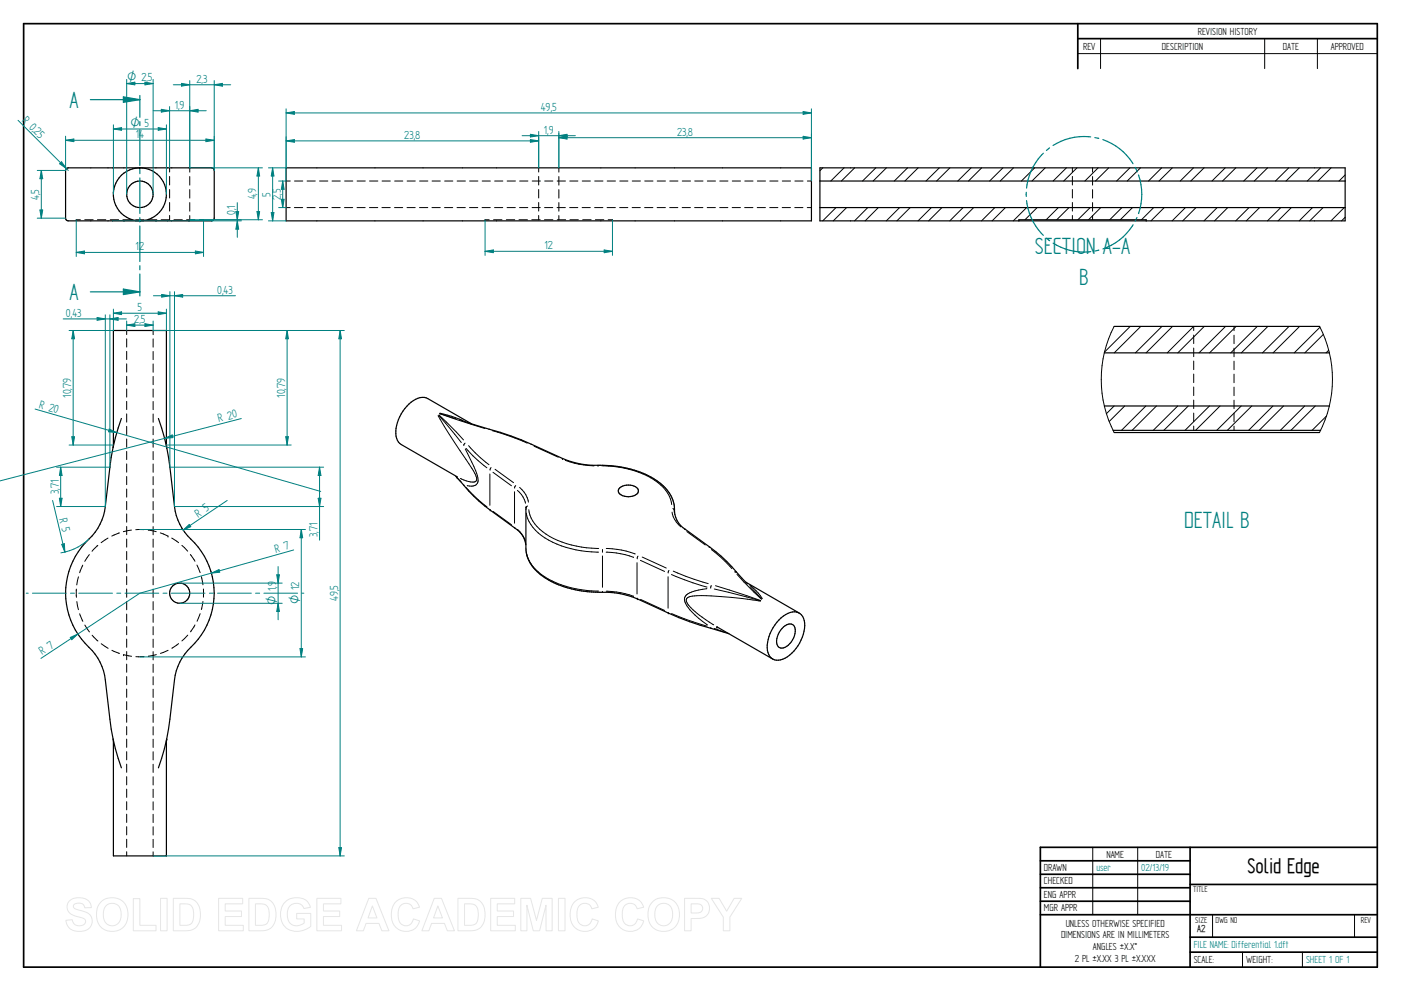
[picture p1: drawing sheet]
<svg xmlns="http://www.w3.org/2000/svg" width="594mm" height="420mm" viewBox="0 0 594 420" stroke-linecap="round" stroke-linejoin="round" font-family="sans-serif">
<g fill="none" stroke="#000" stroke-width=".72">
<path d="M10 10h574v400h-574zM457 10v19.1M457 16.4h127M504.6 359.2v50.8M584 359.2h-142.9v50.8M441.1 365h63.5M441.1 370.7h63.5M441.1 376.4h63.5M504.6 375h79.4M441.1 382.1h63.5M441.1 387.8h142.9M504.6 397.3h79.4"/>
<path d="M504.6 403.7h79.4"/>
</g>
<g fill="none" stroke="#000" stroke-width=".42">
<path d="M466.7 16.4v12.7M536.3 16.4v12.7M558.6 16.4v12.7M457 22.7h127M59.2 71.2h.1M59.3 71.2h.1M71.9 71.2v1.7M71.9 74.8v3.6M80.5 71.2v1.8M80.5 74.8v3.7M121.3 76.8h1.8M124.9 76.8h3.5"/>
<path d="M130.2 76.8h3.5M135.5 76.8h3.5M140.8 76.8h3.5M146.1 76.8h3.5M151.4 76.8h3.5M156.7 76.8h3.5M162 76.8h3.5M167.3 76.8h3.5M172.6 76.8h3.5M177.9 76.8h3.5M183.2 76.8h3.5M188.5 76.8h3.5"/>
<path d="M193.8 76.8h3.6M199.1 76.8h3.5M204.5 76.8h3.4M209.8 76.8h3.4M215 76.8h3.6M220.3 76.8h3.6M225.7 76.8h3.4M228.4 71.2v1.7M228.4 74.8v3.6M231 76.8h3.4M236.3 76.8h3.5M237 71.2v1.8"/>
<path d="M237 74.8v3.7M241.6 76.8h3.5M246.9 76.8h3.5M252.2 76.8h3.5M257.5 76.8h3.5M262.8 76.8h3.5M268.1 76.8h3.5M273.4 76.8h3.5M278.7 76.8h3.5M284 76.8h3.5M289.3 76.8h3.5M294.6 76.8h3.5"/>
<path d="M299.9 76.8h3.5M305.2 76.8h3.5M310.5 76.8h3.5M315.8 76.8h3.5M321.1 76.8h3.5M326.4 76.8h3.5M331.7 76.8h3.5M337.1 76.8h3.4M342.3 76.8h1.8M32.3 93.5v.1M34.1 93.2l-1.8 .1M35.9 93.2h3.6"/>
<path d="M41.3 93.2h3.6M46.7 93.2h3.6M48.1 82.1v.3M48.1 81.5v.3M52.1 93.2h3.6M57.5 93.2h3.6M59.1 93.6h.1M59.3 93.6h.1M62.9 93.2h3.6M71.9 91.4v1.8h-3.6M71.9 80.3v3.6M71.9 85.9v3.6"/>
<path d="M73.7 93.2h3.6M79.1 93.2h3.6M80.5 80.4v3.6M80.5 85.9v3.6M80.5 91.4v1.8M84.5 93.2l1.8 .1M86.3 93.5v.1M121.3 88h1.8M124.8 88h3.5M130.2 88h3.4M135.5 88h3.5M140.8 88h3.5"/>
<path d="M146.1 88h3.5M151.4 88h3.4M156.7 88h3.5M162 88h3.5M167.3 88h3.5M172.6 88h3.5M177.9 88h3.5M183.2 88h3.5M188.5 88h3.5M193.8 88h3.5M199.1 88h3.5M204.4 88h3.5"/>
<path d="M205.7 93.5v.1M207.4 93.2l-1.7 .1M209.3 93.2h3.5M209.7 88h3.5M214.7 93.2h3.6M215 88h3.5M220.1 93.2h3.5M220.3 88h3.5M225.5 93.2h3.6M225.6 88h3.5M228.4 80.3v3.6M228.4 85.9v3.6"/>
<path d="M228.4 91.4v1.8M230.9 93.2h3.5M230.9 88h3.5M236.2 88h3.5M236.3 93.2h3.6M237 80.4v3.6M237 85.9v3.6M237 91.4v1.8M241.5 88h3.5M241.7 93.2h3.5M246.8 88h3.5M247.1 93.2h3.5"/>
<path d="M252.1 88h3.5M252.5 93.2h3.5M257.4 88h3.5M257.9 93.2l1.8 .1M259.7 93.5v.1M262.8 88h3.4M268 88h3.5M273.3 88h3.6M278.6 88h3.5M284 88h3.4M289.3 88h3.5M294.5 88h3.6"/>
<path d="M299.9 88h3.5M305.2 88h3.4M310.5 88h3.5M315.8 88h3.5M321.1 88h3.5M326.4 88h3.5M331.7 88h3.5M337 88h3.5M342.3 88h1.8M53.7 140.1v1.8M53.7 143.6v3.6M53.7 149v3.4"/>
<path d="M53.7 154.3v3.5M53.7 159.6v3.5M64.9 140.1v1.8M64.9 143.7v3.5M64.9 149v3.5M64.9 154.3v3.5M64.9 159.6v3.5M53.7 164.9v3.5M53.7 170.2v3.5M53.7 175.5v3.5M64.9 164.9v3.5M64.9 170.2v3.5"/>
<path d="M64.9 175.5v3.5M53.7 180.8v3.5M53.7 186.1v3.5M53.7 191.4v3.5M53.7 196.7v3.5M64.9 180.8v3.5M64.9 186.1v3.5M64.9 191.4v3.5M64.9 196.7v3.5M70.7 189.6h.1M53.7 202v3.5M53.7 207.3v3.5"/>
<path d="M53.7 212.6v3.5M53.7 217.9v3.5M64.9 202.1v3.4M64.9 207.3v3.5M64.9 212.6v3.6M64.9 217.9v3.5M35.1 239.6l-1.3 3.2M37.9 235.1l-2 2.9M41.5 231.2l-2.5 2.5M45.8 228.1l-2.9 2M50.6 225.9l-3.2 1.4M52.4 225.4h-.1"/>
<path d="M53.7 223.2v3.5M53.7 228.5v3.5M53.7 233.8v3.5M53.7 239.1v3.5M55.7 224.7l-3.3 .7M61 224.5l-3.4 .1M62.9 224.7l3.3 .7M64.9 223.3v3.4M64.9 228.6v3.4M64.9 233.8v3.6M64.9 239.1v3.6M68 225.9l3.2 1.4"/>
<path d="M71.2 227.3h.1M72.8 228.1l2.9 2M77.1 231.2l2.5 2.5M80.7 235.1l2 2.9M83.5 239.6l1.4 3.2M32.4 249.8v3.4M32.6 255.1l.7 3.4M33.3 244.6l-.8 3.4M53.7 244.4v3.5M53.7 249.7v3.5M53.7 255v3.5M64.9 244.5v3.4"/>
<path d="M64.9 249.8v3.5M64.9 255.1v3.5M85.4 244.5l.7 3.4M86.1 255l-.7 3.4M86.3 249.7v3.5M33.8 260.2l1.3 3.2M36 265l1.9 2.9M39.1 269.3l2.4 2.5M42.9 272.9l2.9 2M47.4 275.7l3.3 1.3M52.4 277.6h.1M52.4 277.6l3.4 .7"/>
<path d="M53.7 260.3v3.5M53.7 265.6v3.5M53.7 270.9v3.5M53.7 276.2v3.5M57.6 278.4h3.5M64.9 260.4v3.5M64.9 265.7v3.5M64.9 271v3.5M64.9 276.3v3.5M66.3 277.5l-3.4 .8M71.3 275.7l-3.3 1.3M75.7 272.9l-2.9 1.9"/>
<path d="M79.6 269.3l-2.5 2.4M82.7 265l-1.9 2.9M84.9 260.2l-1.3 3.2M53.7 281.6v3.4M53.7 286.9v3.4M53.7 292.1v3.6M53.7 297.5v3.4M64.9 281.6v3.5M64.9 286.9v3.5M64.9 292.2v3.5M64.9 297.5v3.5M53.7 302.8v3.4"/>
<path d="M53.7 308.1v3.5M53.7 313.4v3.5M53.7 318.7v3.5M64.9 302.8v3.5M64.9 308.1v3.5M64.9 313.4v3.5M64.9 318.7v3.5M70.7 313.4h.1M53.7 324v3.4M53.7 329.3v3.5M53.7 334.6v3.5M53.7 339.9v3.5"/>
<path d="M64.9 324v3.5M64.9 329.3v3.5M64.9 334.6v3.5M64.9 339.9v3.5M53.7 345.2v3.5M53.7 350.5v3.5M53.7 355.8v3.5M64.9 345.2v3.5M64.9 350.5v3.5M64.9 355.9v3.4M463.4 359.2v28.6M482.4 359.2v28.6"/>
<path d="M53.7 361.1v1.8M64.9 361.1v1.8M514.2 387.9v9.4M574.4 387.9v9.4M526.9 403.7v6.3M552.3 403.7v6.3"/>
</g>
<g fill="none" stroke="#000" stroke-width=".51">
<path d="M28.1 71.5l.8-.3h60.8a1.09 1.09 0 0 1 1.1 1.1v20.2a1.16 1.16 0 0 1-1.1 1.1h-60.8a1.16 1.16 0 0 1-1.1-1.1v-20.2zM121.3 71.2h222.8v22.4h-222.8zM51.5 177.4l-3.5 12.3M67.2 177.4a89.3 89.3 0 0 1 4.8 20.7l2 16.7a23.9 23.9 0 0 0 8.5 15.4 31.8 31.8 0 0 1-3 45.6 22.5 22.5 0 0 0-5.5 12.4 153.3 153.3 0 0 1-5.5 33.3l-1.3 4M48 189.7l-.8 4.1-2.5 21a23.9 23.9 0 0 1-8.6 15.4 31.7 31.7 0 0 0 3 45.6 22.5 22.5 0 0 1 5.6 12.4 146.4 146.4 0 0 0 5.4 33.3l1.4 4M70.6 189.6v-49.5h-22.5l-.1 49.5M48 313.4l.1 49.5h22.5v-49.5"/>
<circle cx="59.3" cy="82.4" r="5.6"/>
<circle cx="59.3" cy="82.4" r="11.2"/>
<circle cx="76.2" cy="251.5" r="4.3"/>
</g>
<path d="M38.3 42.2h21v7.5M59.3 51.6v1.7M59.3 55v15.1M59.3 71.9v1.7M59.3 75.4v15.1M59.3 92.3v1.7M59.3 95.8v15.1M59.3 112.6v1.8M59.3 116.2v7.5" fill="none" stroke="#008080" stroke-width=".51"/>
<path d="M52.3 41.1l7 1.1-7 1.2z" fill="#008080"/>
<path d="M52.3 41.1l7 1.1-7 1.2zM38.3 123.7h21" fill="none" stroke="#008080" stroke-width=".51"/>
<path d="M52.3 122.6l7 1.1-7 1.2z" fill="#008080"/>
<g fill="none" stroke="#008080" stroke-width=".51">
<path d="M59.3 40.5v1.7M462.5 58a24.6 24.6 0 0 0-16 3.7M464.3 58.3l1.6 .4M467.6 59.2a24.4 24.4 0 0 1 12.8 10.2M442.4 65a24 24 0 0 0-7.1 14.8M445 62.7l-1.3 1.1M481.4 71l.7 1.5M435.2 81.5v1.8M435.3 85a24.4 24.4 0 0 0 7.1 14.8M480.5 95.3a24.1 24.1 0 0 1-12.8 10.2M482.1 92.2l-.7 1.6M484.2 82.4a25.1 25.1 0 0 1-1.4 8.2"/>
<path d="M443.8 101l1.3 1.1M446.6 103.1a24.2 24.2 0 0 0 15.9 3.6M466 106l-1.7 .4M52.3 122.6l7 1.1-7 1.2zM59.3 123.7v1.8"/>
</g>
<g fill="none" stroke="#000" stroke-width=".42">
<path d="M348.9 71.2l-1.2 1.2M357.9 71.2l-5.6 5.6M362.4 71.2l-5.6 5.6M371.4 71.2l-5.6 5.6M375.9 71.2l-5.7 5.6M384.8 71.2l-5.6 5.6M389.3 71.2l-5.6 5.6M398.3 71.2l-5.6 5.6M402.8 71.2l-5.6 5.6M411.8 71.2l-5.7 5.6M416.3 71.2l-5.6 5.6M425.3 71.2l-5.7 5.6"/>
<path d="M429.8 71.2l-5.7 5.6M438.7 71.2l-5.6 5.6M443.2 71.2l-5.6 5.6M452.2 71.2l-5.6 5.6M454.7 71.2v1.7M454.7 74.8v3.6M456.7 71.2l-5.6 5.6M463.3 71.2v1.8M463.3 74.8v3.7M465.7 71.2l-5.7 5.6M470.1 71.2l-5.6 5.6M479.1 71.2l-5.6 5.6"/>
<path d="M483.6 71.2l-5.6 5.6M492.6 71.2l-5.6 5.6M497.1 71.2l-5.6 5.6M506.1 71.2l-5.6 5.6M510.6 71.2l-5.7 5.6M519.6 71.2l-5.7 5.6M524 71.2l-5.6 5.6M533 71.2l-5.6 5.6M537.5 71.2l-5.6 5.6M546.5 71.2l-5.7 5.6M551 71.2l-5.7 5.6M559.9 71.2l-5.6 5.6"/>
<path d="M564.4 71.2l-5.6 5.6M570.4 74.2l-2.6 2.6M354.5 88l-5.6 5.6M359 88l-5.7 5.6M368 88l-5.6 5.6M372.4 88l-5.5 5.6M381.5 88l-5.7 5.6M385.9 88l-5.6 5.6M394.9 88l-5.6 5.6M399.4 88l-5.6 5.6M408.4 88l-5.6 5.6M412.9 88l-5.7 5.6"/>
<path d="M421.8 88l-5.6 5.6M426.3 88l-5.6 5.6M435.3 88l-5.6 5.6M439.8 88l-5.2 5.2M448.8 88l-5.2 5.2M453.3 88l-5.2 5.2M454.7 80.3v3.6M454.7 85.9v3.6M454.7 91.4v1.8M462.3 88l-5.2 5.2M463.3 80.4v3.6M463.3 85.9v3.6"/>
<path d="M463.3 91.4v1.8M466.8 88l-5.2 5.2M475.7 88l-5.1 5.2M480.2 88l-5.1 5.2M489.2 88l-5.2 5.2M493.7 88l-5.6 5.6M502.7 88l-5.7 5.6M507.1 88l-5.6 5.6M516.1 88l-5.6 5.6M520.6 88l-5.6 5.6M529.6 88l-5.6 5.6M534.1 88l-5.6 5.6"/>
<path d="M543.1 88l-5.6 5.6M547.6 88l-5.7 5.6M556.5 88l-5.6 5.6M561 88l-5.6 5.6M570 88l-5.6 5.6M570.4 92.1l-1.5 1.5"/>
</g>
<path d="M347.7 71.2h222.7v22.4h-222.7zM347.7 76.8h222.7M347.7 88h222.7M432 93.6v-.4h54v.4" fill="none" stroke="#000" stroke-width=".51"/>
<g fill="none" stroke="#008080" stroke-width=".42">
<path d="M11.1 251.5h.9M13.8 251.5h14.3M29.9 251.5h1.7M33.4 251.5h14.3M49.5 251.5h1.7M53 251.5h14.3M69.1 251.5h1.7M72.6 251.5h14.3M88.8 251.5h1.7M92.2 251.5h14.4M108.4 251.5h1.7M111.9 251.5h14.3"/>
<path d="M128 251.5h.9"/>
</g>
<circle cx="482.1" cy="72.5" r=".25" fill="#008080"/>
<path d="M482.8 74.2v.2a25.6 25.6 0 0 1 1.4 8" fill="none" stroke="#008080" stroke-width=".51"/>
<g fill="none" stroke="#000" stroke-width=".42">
<path d="M472.4 138.4a50 50 0 0 0-4.1 10.9M479.2 138.4l-10.8 10.9M483.7 138.4l-11.2 11.2M492.7 138.4l-11.2 11.2M497.2 138.4l-11.2 11.2M510.7 138.4l-11.3 11.2M519.7 138.4l-11.3 11.2M523.3 138.4v1.8M524.2 138.4l-11.3 11.2M533.1 138.4l-11.2 11.2M537.6 138.4l-11.2 11.2M546.6 138.4l-11.3 11.2"/>
<path d="M551.1 138.4l-11.3 11.2M559.6 138.4a48.9 48.9 0 0 1-.1 45M559.7 138.7l-10.9 10.9M468.3 149.3a49.2 49.2 0 0 0 4.1 34.1M506.2 140.2v-1.8l-11.2 11.2M506.2 142.1v3.6M506.2 147.6v3.6M506.2 153.1v3.6M506.2 158.6v3.6M523.3 142.1v3.6M523.3 147.6v3.7M523.3 153.1v3.7"/>
<path d="M523.3 158.6v3.7M561.2 141.8l-7.9 7.8M563.4 148.5l-1.1 1.1M185.8 176.2l4.7 8 10.2 15.4a4.6 4.6 0 0 1 1.3 4.2l-.3 .3a7.7 7.7 0 0 1-6.5-1.2M186 176.1l9.6 11.5M186.2 176l10.3 10.5M186.6 175.2h.1M186.6 175.2l4.9 1.3 4.8 1.8M193.4 177.5l-6.9-2.1 19.1 6.3M472.4 172.1l-3.2 3.3M476.9 172.1l-6.5 6.6M485.9 172.1l-10.3 10.4"/>
<path d="M490.4 172.1l-10.3 10.4M499.4 172.1l-10.4 10.4M503.9 172.1l-10.4 10.4M506.2 164.1v3.6M506.2 169.6v3.6M506.2 175.1v3.7M512.9 172.1l-10.4 10.4M517.3 172.1l-10.3 10.4M523.3 164.1v3.7M523.3 169.7v3.6M523.3 175.2v3.6M526.3 172.1l-10.3 10.4"/>
<path d="M530.8 172.1l-10.4 10.4M539.8 172.1l-10.3 10.4M544.3 172.1l-10.4 10.4M553.2 172.1l-10.3 10.4M557.7 172.1l-10.3 10.4M562.5 176.4l-6.1 6.1M196.7 188.5h.1M197.2 187.9l-.5 .6M197.3 190.4l4.8 10.2a3.9 3.9 0 0 1-.3 5.1l-1.8 .4-1.9-.2M197.6 190.1l2.9 3.2 6 5M198.7 188.9l5 5.2 3.6 2.9M207.4 182l-.1 .1"/>
<path d="M207.8 198.9h.1M208.2 198.2l-.4 .7M208.7 182.6l6 1.8 8.9 3.5M209.9 199l7.9 5.6M225.4 188.4l-.2 .1M226.5 189.2l10.2 4.6M238.5 194.4l-.2 .1M238.5 194.4h.1M239.7 195.2a35.7 35.7 0 0 0 12.3 2.3M253.6 197.3h.1M253.6 197.3v.2M255.2 197.5a39 39 0 0 1 25 8.2l2.1 2.2a11.5 11.5 0 0 1 2.5 6"/>
<path d="M506.2 180.6v1.9M523.3 180.7v1.8M193.8 202.6l1.9 1.9M196.6 205.5l.1 .2M197.6 206.7l5.2 5.2 3.7 3M207.7 201v13.2M207.8 216v.2M207.8 216.2h.1M209 200.2l7.9 5.8M209.1 216.8l7.8 5.7M218.2 208.5v13.3M218.2 206.5h.1"/>
<path d="M218.7 205.9l-.5 .6M219.4 207.9l2.4 2.8 1 2.7M220.3 206.6a10.4 10.4 0 0 1 3.8 6.3M223.1 215h.1M223.2 217.6a16.8 16.8 0 0 0 9.4 11.4 45.7 45.7 0 0 0 21.2 5.1M223.7 214.5l-.6 .5M224.2 216.1a15.7 15.7 0 0 0 8.8 11.3 43.6 43.6 0 0 0 20.9 5.1M285 217.1a10.4 10.4 0 0 0 3.7 6.3M285.3 215.6l.6 .5M285.9 216.1h.1M286 216.5v.4M218.2 223.6l.1 .2"/>
<path d="M219.4 224.5l2.5 3 .8 1.9M223.2 234.1a16.8 16.8 0 0 0 9.4 11.4 45.1 45.1 0 0 0 21.3 5.1M255.5 233.7h.1M255.5 233v.7M255.5 235.7v13.3M257 234.1a35.9 35.9 0 0 1 11.6 2.2M257.1 232.5a35.7 35.7 0 0 1 12.3 2.4M270.1 238.5v13.3M270.2 236.5h.1M270.5 235.8l-.3 .7M271.6 237.6l10.2 4.7M272.3 236.2l10.2 4.6"/>
<path d="M290.2 224.4h.3M291.2 225.4l7.9 5.7M300.6 232h.3M301.7 233l3.6 3 5 5.1M255.5 250.7v.3M257.1 250.7a35.1 35.1 0 0 1 11.6 2.1M270.2 253.6v.2M270.2 253.8h.1M271.6 254.1l10.2 4.7M283.3 244.5v13.4M283.3 242.5h.1M283.3 259.6v.2"/>
<path d="M283.4 259.8h.1M283.7 241.9l-.4 .6M284.7 243.6l9.1 3.5 6 1.8M285.5 242.1l5.3 2.2 9.5 3.1M299.8 249.6a15 15 0 0 0-9.1 3 3.3 3.3 0 0 0 .5 4.2l3.5 4 5.3 4.2M301.4 249h.1M301.6 248.2l-.2 .8M302.9 249.7l19.6 5M303.4 248.3l19.2 6.3M311.7 242.3h.1M311.7 242.3l.4 .1M312.1 242.4h.1"/>
<path d="M312.5 243.5l10.4 10.5M317.7 247.9l3.9 3.6 1.7 2.3M318.1 248.7l4.9 5.3M322.4 254.9a146.5 146.5 0 0 0-28.8-2.2 2.21 2.21 0 0 0-2.6 1.9l.1 .5a21 21 0 0 0 8.1 7.6l3.4 2.2M284.8 260.1l5.4 2.2 9.6 3.2M301.4 266v.3M302.9 266.4l4.4 1.7"/>
</g>
<g fill="none" stroke="#000" stroke-width=".51">
<path d="M472.4 138.4h87.2M468.3 149.6h95.4M194.9 178l12.6 4a111.9 111.9 0 0 1 18 6.4l13.2 6a36.4 36.4 0 0 0 16.9 2.9l3.5 .1a35.1 35.1 0 0 1 23.8 10.4 13.4 13.4 0 0 1 3.1 9.6M199.9 179.7l-18.5-10.7a7.8 7.8 0 0 0-8.9 3.3 15.7 15.7 0 0 0-4.3 13.5 4.3 4.3 0 0 0 1.9 2.7l23.7 13.6M468.3 172.1h95.4M472 182.5h88M472.5 183.4h87M193.2 201.9l1.8 1.9a65.2 65.2 0 0 0 13 12.6l12.3 9.1a9.2 9.2 0 0 1 2.7 5.5M223 215.4v17.1a17.1 17.1 0 0 0 10.5 13.9 45.7 45.7 0 0 0 20 4.7 36.7 36.7 0 0 1 16.9 2.9 180.7 180.7 0 0 0 38.8 14.7M223 215v.3M262.9 206.8a5.6 5.6 0 0 1 7.7 .8 2.85 2.85 0 0 1-3.3 2.9 4.3 4.3 0 0 1-5.1-2.4zM286 216.8a9.7 9.7 0 0 0 4.7 7.7 117.4 117.4 0 0 1 17.4 13.5l8.8 9.6"/>
<path d="M316.2 246.8l22.7 13.1M304.1 265.8l23.6 13.6M330.3 262.9a8.2 8.2 0 0 1 8.2-3.1 6.4 6.4 0 0 1 2.4 7.8 16.4 16.4 0 0 1-9.9 12.2 4.5 4.5 0 0 1-5.7-5.1 17.1 17.1 0 0 1 5-11.8zM332.2 265.8a2.74 2.74 0 0 1 2.6-1.3 2.74 2.74 0 0 1 2.3 1.7 7.8 7.8 0 0 1-5.5 8.6 2.83 2.83 0 0 1-2.2-4.1l1-2.6z"/>
</g>
<g fill="#000">
<circle cx="193.7" cy="202.1" r=".25"/>
<circle cx="304" cy="265.8" r=".25"/>
</g>
<path d="M15.8 72.3h12M17.5 72.3l.6 3.5h-1.2zM15.8 92.5h12" fill="none" stroke="#008080" stroke-width=".42"/>
<path d="M17.5 72.3l.6 3.5h-1.2z" fill="#008080"/>
<path d="M16.9 89h1.2l-.6 3.5z" fill="none" stroke="#008080" stroke-width=".42"/>
<path d="M16.9 89h1.2l-.6 3.5z" fill="#008080"/>
<path d="M7.7 51l21.2 21.3M17.5 72.3v20.2M26.1 68.6l2 2.9-2.8-2.1z" fill="none" stroke="#008080" stroke-width=".42"/>
<path d="M26.1 68.6l2 2.9-2.8-2.1z" fill="#008080"/>
<path d="M27.8 57.7v14.6M27.8 59.5l3.5-.6v1.2zM90.8 57.7v14.6" fill="none" stroke="#008080" stroke-width=".42"/>
<path d="M27.8 59.5l3.5-.6v1.2z" fill="#008080"/>
<path d="M87.3 58.9l3.5 .6-3.5 .6z" fill="none" stroke="#008080" stroke-width=".42"/>
<path d="M87.3 58.9l3.5 .6-3.5 .6z" fill="#008080"/>
<path d="M27.8 59.5h63M48.1 52.9v29.5M67.1 54.1l3.5 .6-3.5 .5zM70.6 52.9v29.5" fill="none" stroke="#008080" stroke-width=".42"/>
<path d="M67.1 54.1l3.5 .6-3.5 .5z" fill="#008080"/>
<path d="M48.1 54.7l3.5-.6v1.1z" fill="none" stroke="#008080" stroke-width=".42"/>
<path d="M48.1 54.7l3.5-.6v1.1z" fill="#008080"/>
<path d="M53.7 33.7v48.7M61.5 34.8l3.4 .6-3.4 .6zM64.9 33.7v48.7M48.1 54.7h22.5" fill="none" stroke="#008080" stroke-width=".42"/>
<path d="M61.5 34.8l3.4 .6-3.4 .6z" fill="#008080"/>
<path d="M53.7 35.4l3.5-.6v1.2z" fill="none" stroke="#008080" stroke-width=".42"/>
<path d="M53.7 35.4l3.5-.6v1.2z" fill="#008080"/>
<path d="M53.7 35.4h11.2M68.4 46.4l3.5 .5-3.5 .6zM71.9 45.2v26M80.5 45.2v26" fill="none" stroke="#008080" stroke-width=".42"/>
<path d="M68.4 46.4l3.5 .5-3.5 .6z" fill="#008080"/>
<path d="M80.5 46.9l3.5-.5v1.1z" fill="none" stroke="#008080" stroke-width=".42"/>
<path d="M80.5 46.9l3.5-.5v1.1z" fill="#008080"/>
<path d="M77 35.3l3.5 .6-3.5 .6zM80.5 34.2v37M90.8 34.2v38.1M64.9 46.9h22.6" fill="none" stroke="#008080" stroke-width=".42"/>
<path d="M77 35.3l3.5 .6-3.5 .6z" fill="#008080"/>
<path d="M90.8 35.9l3.5-.6v1.2z" fill="none" stroke="#008080" stroke-width=".42"/>
<path d="M90.8 35.9l3.5-.6v1.2z" fill="#008080"/>
<path d="M73.5 35.9h24.3M47.7 93.6h54.7M86.3 93.2h16.1M100 89.7h1.2l-.6 3.5z" fill="none" stroke="#008080" stroke-width=".42"/>
<path d="M100 89.7h1.2l-.6 3.5z" fill="#008080"/>
<path d="M100.6 93.6l.6 3.6h-1.2z" fill="none" stroke="#008080" stroke-width=".42"/>
<path d="M100.6 93.6l.6 3.6h-1.2z" fill="#008080"/>
<path d="M32.3 93.2v15.6M86.3 93.2v15.6M100.6 85.9v14.7M32.3 107l3.5-.6v1.2z" fill="none" stroke="#008080" stroke-width=".42"/>
<path d="M32.3 107l3.5-.6v1.2z" fill="#008080"/>
<path d="M82.8 106.4l3.5 .6-3.5 .6z" fill="none" stroke="#008080" stroke-width=".42"/>
<path d="M82.8 106.4l3.5 .6-3.5 .6z" fill="#008080"/>
<path d="M80.5 71.2h30.8M80.5 93.2h30.8M109 89.7h1.1l-.5 3.5zM32.3 107h54" fill="none" stroke="#008080" stroke-width=".42"/>
<path d="M109 89.7h1.1l-.5 3.5z" fill="#008080"/>
<path d="M109.6 71.2l.5 3.4h-1.1z" fill="none" stroke="#008080" stroke-width=".42"/>
<path d="M109.6 71.2l.5 3.4h-1.1z" fill="#008080"/>
<path d="M109.6 71.2v22M113.8 71.2h7.5M113.8 93.6h7.5M115 90.1h1.2l-.6 3.5z" fill="none" stroke="#008080" stroke-width=".42"/>
<path d="M115 90.1h1.2l-.6 3.5z" fill="#008080"/>
<path d="M115.6 71.2l.6 3.4h-1.2z" fill="none" stroke="#008080" stroke-width=".42"/>
<path d="M115.6 71.2l.6 3.4h-1.2z" fill="#008080"/>
<path d="M121.3 46.1v30.7M340.6 47.3l3.5 .6-3.5 .6zM344.1 46.1v30.7M115.6 71.2v22.4" fill="none" stroke="#008080" stroke-width=".42"/>
<path d="M340.6 47.3l3.5 .6-3.5 .6z" fill="#008080"/>
<path d="M121.3 47.9l3.5-.6v1.2z" fill="none" stroke="#008080" stroke-width=".42"/>
<path d="M121.3 47.9l3.5-.6v1.2z" fill="#008080"/>
<path d="M121.3 47.9h222.8M121.3 58v13.2M121.3 59.7l3.5-.5v1.1zM228.4 58v13.2" fill="none" stroke="#008080" stroke-width=".42"/>
<path d="M121.3 59.7l3.5-.5v1.1z" fill="#008080"/>
<path d="M224.9 59.2l3.5 .5-3.5 .6z" fill="none" stroke="#008080" stroke-width=".42"/>
<path d="M224.9 59.2l3.5 .5-3.5 .6z" fill="#008080"/>
<path d="M121.3 59.7h107.1M224.9 56.9l3.5 .6-3.5 .6zM228.4 55.8v15.4M237 55.8v15.4" fill="none" stroke="#008080" stroke-width=".42"/>
<path d="M224.9 56.9l3.5 .6-3.5 .6z" fill="#008080"/>
<path d="M237 57.5l3.4-.6v1.2z" fill="none" stroke="#008080" stroke-width=".42"/>
<path d="M237 57.5l3.4-.6v1.2z" fill="#008080"/>
<path d="M221.4 57.5h22.6M237 56.6v14.6M237 58.4l3.4-.6v1.2zM344.1 56.6v14.6" fill="none" stroke="#008080" stroke-width=".42"/>
<path d="M237 58.4l3.4-.6v1.2z" fill="#008080"/>
<path d="M340.6 57.8l3.5 .6-3.5 .6z" fill="none" stroke="#008080" stroke-width=".42"/>
<path d="M340.6 57.8l3.5 .6-3.5 .6z" fill="#008080"/>
<path d="M237 58.4h107.1M118.1 76.8h3.2M119.9 76.8l.6 3.5h-1.2zM118.1 88h3.2" fill="none" stroke="#008080" stroke-width=".42"/>
<path d="M119.9 76.8l.6 3.5h-1.2z" fill="#008080"/>
<path d="M119.3 84.5h1.2l-.6 3.5z" fill="none" stroke="#008080" stroke-width=".42"/>
<path d="M119.3 84.5h1.2l-.6 3.5z" fill="#008080"/>
<path d="M119.9 76.8v11.2M205.7 93.2v15.1M259.7 93.2v15.1M205.7 106.6l3.5-.6v1.1z" fill="none" stroke="#008080" stroke-width=".42"/>
<path d="M205.7 106.6l3.5-.6v1.1z" fill="#008080"/>
<path d="M256.2 106l3.5 .6-3.5 .5z" fill="none" stroke="#008080" stroke-width=".42"/>
<path d="M256.2 106l3.5 .6-3.5 .5z" fill="#008080"/>
<path d="M205.7 106.6h54M64.9 140.1h81.1M143.7 359.4h1.1l-.6 3.5zM64.9 362.9h81.1" fill="none" stroke="#008080" stroke-width=".42"/>
<path d="M143.7 359.4h1.1l-.6 3.5z" fill="#008080"/>
<path d="M144.2 140.1l.6 3.5h-1.1z" fill="none" stroke="#008080" stroke-width=".42"/>
<path d="M144.2 140.1l.6 3.5h-1.1z" fill="#008080"/>
<path d="M70.6 140.1h52.9M144.2 140.1v222.8M70.6 188.7h52.9M121.2 185.2h1.1l-.6 3.5z" fill="none" stroke="#008080" stroke-width=".42"/>
<path d="M121.2 185.2h1.1l-.6 3.5z" fill="#008080"/>
<path d="M121.7 140.1l.6 3.5h-1.1z" fill="none" stroke="#008080" stroke-width=".42"/>
<path d="M121.7 140.1l.6 3.5h-1.1z" fill="#008080"/>
<path d="M121.7 140.1v48.6M102.3 177.5l-102.3 26.4M69.8 185.8l3.2-1.4 .3 1.1z" fill="none" stroke="#008080" stroke-width=".42"/>
<path d="M69.8 185.8l3.2-1.4 .3 1.1z" fill="#008080"/>
<path d="M14.9 173.4l121.1 35M46.3 181.9l3.2 1.5-3.5-.4z" fill="none" stroke="#008080" stroke-width=".42"/>
<path d="M46.3 181.9l3.2 1.5-3.5-.4z" fill="#008080"/>
<path d="M29.3 140.1h18.8M31 140.1l.6 3.5h-1.2zM29.3 188.7h18.8" fill="none" stroke="#008080" stroke-width=".42"/>
<path d="M31 140.1l.6 3.5h-1.2z" fill="#008080"/>
<path d="M30.4 185.2h1.2l-.6 3.5z" fill="none" stroke="#008080" stroke-width=".42"/>
<path d="M30.4 185.2h1.2l-.6 3.5z" fill="#008080"/>
<path d="M48.1 131.1v9M67.1 132.2l3.5 .6-3.5 .6zM70.6 131.1v9M31 140.1v48.6" fill="none" stroke="#008080" stroke-width=".42"/>
<path d="M67.1 132.2l3.5 .6-3.5 .6z" fill="#008080"/>
<path d="M48.1 132.8l3.5-.6v1.2z" fill="none" stroke="#008080" stroke-width=".42"/>
<path d="M48.1 132.8l3.5-.6v1.2z" fill="#008080"/>
<path d="M48.1 132.8h22.5M53.7 136.1v4M53.7 137.8l3.5-.6v1.2zM64.9 136.1v4" fill="none" stroke="#008080" stroke-width=".42"/>
<path d="M53.7 137.8l3.5-.6v1.2z" fill="#008080"/>
<path d="M61.5 137.2l3.4 .6-3.4 .6z" fill="none" stroke="#008080" stroke-width=".42"/>
<path d="M61.5 137.2l3.4 .6-3.4 .6z" fill="#008080"/>
<path d="M53.7 137.8h11.2M72 198.1h65.2M135.5 198.1l.6 3.5h-1.2zM74 214.8h63.2" fill="none" stroke="#008080" stroke-width=".42"/>
<path d="M135.5 198.1l.6 3.5h-1.2z" fill="#008080"/>
<path d="M134.9 211.2h1.2l-.6 3.6z" fill="none" stroke="#008080" stroke-width=".42"/>
<path d="M134.9 211.2h1.2l-.6 3.6z" fill="#008080"/>
<path d="M68.6 124.8l3.4 .6-3.4 .6zM72 123.7v74.4M74 123.7v91.1M135.5 198.1v30.9" fill="none" stroke="#008080" stroke-width=".42"/>
<path d="M68.6 124.8l3.4 .6-3.4 .6z" fill="#008080"/>
<path d="M74 125.4l3.5-.6v1.2z" fill="none" stroke="#008080" stroke-width=".42"/>
<path d="M74 125.4l3.5-.6v1.2z" fill="#008080"/>
<path d="M65.1 125.4h34.8M96.3 212.2l-18.6 12.5M77.7 224.7l2.6-2.4 .6 1z" fill="none" stroke="#008080" stroke-width=".42"/>
<path d="M77.7 224.7l2.6-2.4 .6 1z" fill="#008080"/>
<path d="M124.5 233.2l-65.2 18.3M89.7 243l3.2-1.5 .3 1.1z" fill="none" stroke="#008080" stroke-width=".42"/>
<path d="M89.7 243l3.2-1.5 .3 1.1z" fill="#008080"/>
<path d="M59.3 224.5h70.2M59.3 278.5h70.2M127.2 275h1.1l-.5 3.5z" fill="none" stroke="#008080" stroke-width=".42"/>
<path d="M127.2 275h1.1l-.5 3.5z" fill="#008080"/>
<path d="M127.8 224.5l.5 3.5h-1.1z" fill="none" stroke="#008080" stroke-width=".42"/>
<path d="M127.8 224.5l.5 3.5h-1.1z" fill="#008080"/>
<path d="M127.8 224.5v54M76.2 255.8h43.5M76.2 247.2h43.5M117.9 255.8l.6 3.4h-1.2z" fill="none" stroke="#008080" stroke-width=".42"/>
<path d="M117.9 255.8l.6 3.4h-1.2z" fill="#008080"/>
<path d="M117.3 243.7h1.2l-.6 3.5z" fill="none" stroke="#008080" stroke-width=".42"/>
<path d="M117.3 243.7h1.2l-.6 3.5z" fill="#008080"/>
<path d="M22.3 212.2l5.2 21.9M26.2 230.8l1.1-.3 .2 3.6zM37.7 228.6l-1.4 1.2a22.6 22.6 0 0 1-10.5 4.6M117.9 240.2v22.6" fill="none" stroke="#008080" stroke-width=".42"/>
<path d="M26.2 230.8l1.1-.3 .2 3.6z" fill="#008080"/>
<path d="M24 198.1h22.6M24 214.8h20.7M25.2 211.2h1.1l-.6 3.6z" fill="none" stroke="#008080" stroke-width=".42"/>
<path d="M25.2 211.2h1.1l-.6 3.6z" fill="#008080"/>
<path d="M25.7 198.1l.6 3.5h-1.1z" fill="none" stroke="#008080" stroke-width=".42"/>
<path d="M25.7 198.1l.6 3.5h-1.1z" fill="#008080"/>
<path d="M41.2 134.6l3.5 .6-3.5 .6zM44.7 133.5v81.3M46.6 133.5v64.6M25.7 198.1v16.7" fill="none" stroke="#008080" stroke-width=".42"/>
<path d="M41.2 134.6l3.5 .6-3.5 .6z" fill="#008080"/>
<path d="M46.6 135.2l3.5-.6v1.2z" fill="none" stroke="#008080" stroke-width=".42"/>
<path d="M46.6 135.2l3.5-.6v1.2z" fill="#008080"/>
<path d="M26.8 135.2h26.8M59.3 251.5l-41.9 27.6M29.8 270.3l3.2-1.5-2.6 2.4z" fill="none" stroke="#008080" stroke-width=".42"/>
<path d="M29.8 270.3l3.2-1.5-2.6 2.4z" fill="#008080"/>
<g fill="none" stroke="#e6e6e6" stroke-width=".42">
<path d="M29.6 381.8a6.5 6.5 0 0 1 8.5 .8l.6 2.2-2.8 .1a2.7 2.7 0 0 0-2.1-2 2.7 2.7 0 0 0-2.7 1.1 1.87 1.87 0 0 0 2.2 1.8l1.4 .4a4.4 4.4 0 0 1 4 6.2 6.4 6.4 0 0 1-9.1 1.3l-1.2-1.8-.5-1.7 2.7-.3a2.94 2.94 0 0 0 2.6 2.6 2.94 2.94 0 0 0 3.1-1.9 2.67 2.67 0 0 0-2.9-1.8 4.9 4.9 0 0 1-5-4.3l.4-1.6zM42.8 382.4a6.9 6.9 0 0 1 8.3-.8 6.9 6.9 0 0 1 3 7.7 6.7 6.7 0 0 1-8 5.5 6.7 6.7 0 0 1-5.1-8.3 6.1 6.1 0 0 1 1.8-4.1zM44.8 384.2a3.9 3.9 0 0 1 4.6-.8 3.9 3.9 0 0 1 2 4.3 3.8 3.8 0 0 1-1.9 4.3 3.8 3.8 0 0 1-4.6-.7 6.6 6.6 0 0 1-.1-7.1zM56.5 381h2.8v11.3h6.9v2.3h-9.7zM68.1 380.9h2.8v13.7h-2.8zM73.5 380.9h5a5.9 5.9 0 0 1 6.5 7 5.9 5.9 0 0 1-6.3 6.7h-5.2zM76.3 383.2h1.8a3.4 3.4 0 0 1 4 3.9v1.2a3.2 3.2 0 0 1-3.8 4h-2zM92.7 380.9h10.2v2.3h-7.4v3h6.9v2.4h-6.9v3.7h7.7v2.3h-10.5zM105.5 380.9h5.1a5.9 5.9 0 0 1 6.4 7 5.9 5.9 0 0 1-6.3 6.7h-5.2zM108.3 383.2h1.9a3.4 3.4 0 0 1 4 3.9v1.2a3.2 3.2 0 0 1-3.8 4h-2.1zM120.9 382.4a7.3 7.3 0 0 1 9.7 .1l1 2.2-2.7 .5a3.7 3.7 0 0 0-4.6-2 3.7 3.7 0 0 0-2.5 4.4 4.2 4.2 0 0 0 2.2 4.5 4.2 4.2 0 0 0 5-.8v-1.7h-3.2v-2.3h6v5.4a8.1 8.1 0 0 1-11.8-.8 8.3 8.3 0 0 1 .9-9.5zM134.4 380.9h10.2v2.3h-7.4v3h6.9v2.4h-6.9v3.7h7.6v2.3h-10.4z"/>
<path d="M156.4 380.9h3l5.5 13.7h-3l-1.2-3.1h-5.5l-1.1 3.1h-3zM157.9 384.1l1.9 5.1h-3.7zM167.7 382.5a6 6 0 0 1 10.2 2.1l-2.8 .7a3.2 3.2 0 0 0-3.9-2.2 3.2 3.2 0 0 0-2.4 3.8 4.6 4.6 0 0 0 2.5 5.5 3.2 3.2 0 0 0 4-2.8l2.6 .8a6.1 6.1 0 0 1-7.2 4.3 6.1 6.1 0 0 1-4.8-6.8 7.7 7.7 0 0 1 1.8-5.4zM184.1 380.9h3.1l5.5 13.7h-3l-1.2-3.1h-5.5l-1.1 3.1h-3zM185.7 384.1l1.9 5.1h-3.8zM194.2 380.9h5a5.9 5.9 0 0 1 6.5 7 5.9 5.9 0 0 1-6.3 6.7h-5.2zM197 383.2h1.8a3.4 3.4 0 0 1 4 3.9v1.2a3.2 3.2 0 0 1-3.8 4h-2zM208.1 380.9h10.2v2.3h-7.4v3h6.9v2.4h-6.9v3.7h7.6v2.3h-10.4zM220.8 380.9h4.2l2.5 9.3 2.4-9.3h4.2v13.7h-2.5l-.1-10.8-2.7 10.8h-2.7l-2.7-10.8v10.8h-2.6zM236.8 380.9h2.8v13.7h-2.8zM243.5 382.5a6 6 0 0 1 10.2 2.1l-2.8 .7a3.2 3.2 0 0 0-3.8-2.2 3.2 3.2 0 0 0-2.4 3.8 4.6 4.6 0 0 0 2.4 5.5 3.2 3.2 0 0 0 4-2.8l2.6 .8a6.1 6.1 0 0 1-7.2 4.3 6.1 6.1 0 0 1-4.7-6.8 7.7 7.7 0 0 1 1.7-5.4zM262.7 382.5a6 6 0 0 1 10.2 2.1l-2.7 .7a3.2 3.2 0 0 0-3.9-2.2 3.2 3.2 0 0 0-2.4 3.8 4.6 4.6 0 0 0 2.4 5.5 3.2 3.2 0 0 0 4-2.8l2.7 .8a6.1 6.1 0 0 1-7.2 4.3 6.1 6.1 0 0 1-4.8-6.8 7.7 7.7 0 0 1 1.7-5.4z"/>
<path d="M276.7 382.4a6.9 6.9 0 0 1 8.3-.8 6.9 6.9 0 0 1 3 7.7 6.7 6.7 0 0 1-8.1 5.5 6.7 6.7 0 0 1-5.1-8.3 6.1 6.1 0 0 1 1.9-4.1zM278.7 384.2a3.9 3.9 0 0 1 4.6-.8 3.9 3.9 0 0 1 1.9 4.3 3.8 3.8 0 0 1-1.8 4.3 3.8 3.8 0 0 1-4.7-.7 6.6 6.6 0 0 1 0-7.1zM290.3 380.9h5.2a4.4 4.4 0 0 1 5.4 4.3 4.4 4.4 0 0 1-5.4 4.2h-2.4v5.2h-2.8zM293.1 383.2h1.8a2.1 2.1 0 0 1 2.6 .6 2.1 2.1 0 0 1 0 2.6 3.4 3.4 0 0 1-2.9 .7h-1.5zM301.6 380.9h3.3l3.2 5.4 3.2-5.4h3.2l-5 7.9v5.8h-2.8v-5.8z"/>
</g>
<g font-size="11.3" fill="#008080">
<text x="29.4" y="45.7">A</text>
<text x="438.8" y="107.7">SECTION A-A</text>
<text x="457.7" y="120.9">B</text>
<text x="29.4" y="127.2">A</text>
<text x="502.1" y="223.9">DETAIL B</text>
</g>
<text font-size="10.1" x="529" y="370.2">Solid Edge</text>
<g font-size="5.6" fill="#008080">
<text x="83.3" y="35.1">2,3</text>
<text x="74.1" y="46.1">1,9</text>
<text x="229.3" y="47">49,5</text>
<text x="9.1" y="51.3" transform="rotate(45 9.1 51.3)">R 0,</text>
<text x="14" y="56.1" transform="rotate(45 14 56.1)">25</text>
<text x="57.6" y="58.6">14</text>
<text x="171.4" y="58.9">23,8</text>
<text x="230.6" y="56.6">1,9</text>
<text x="287.1" y="57.5">23,8</text>
<text x="114.7" y="83.4" transform="rotate(-90 114.7 83.4)">5</text>
<text x="16.7" y="84.8" transform="rotate(-90 16.7 84.8)">4,5</text>
<text x="108.7" y="84.6" transform="rotate(-90 108.7 84.6)">4,9</text>
<text x="119" y="84.8" transform="rotate(-90 119 84.8)">2,5</text>
<text x="99.7" y="91.3" transform="rotate(-90 99.7 91.3)">0,1</text>
<text x="57.5" y="106.1">12</text>
<text x="230.9" y="105.7">12</text>
<text x="92.1" y="124.5">0,43</text>
<text x="58.3" y="131.9">5</text>
<text x="28" y="134.4">0,43</text>
<text x="56.9" y="136.9">2,5</text>
<text x="16.3" y="173" transform="rotate(16 16.3 173)">R 20</text>
<text x="30.2" y="168.7" transform="rotate(-90 30.2 168.7)">10,79</text>
<text x="120.9" y="168.7" transform="rotate(-90 120.9 168.7)">10,79</text>
<text x="92.8" y="179" transform="rotate(-14 92.8 179)">R 20</text>
<text x="24.9" y="209.5" transform="rotate(-90 24.9 209.5)">3,71</text>
<text x="25.1" y="219.9" transform="rotate(77 25.1 219.9)">R 5</text>
<text x="84" y="219.5" transform="rotate(-34 84 219.5)">R 5</text>
<text x="134.6" y="227.8" transform="rotate(-90 134.6 227.8)">3,71</text>
<text x="117" y="234.4" transform="rotate(-16 117 234.4)">R 7</text>
<text x="117" y="250.6" transform="rotate(-90 117 250.6)">1,9</text>
<text x="143.4" y="254.9" transform="rotate(-90 143.4 254.9)">49,5</text>
<text x="17.9" y="277.7" transform="rotate(-33 17.9 277.7)">R 7</text>
</g>
<g font-size="5.4" fill="#008080">
<text x="53.9" y="34.5">O 2,5</text>
<text x="55.3" y="53.8">O 5</text>
<text x="117" y="256.6" transform="rotate(-90 117 256.6)">O</text>
<text x="126.9" y="256.3" transform="rotate(-90 126.9 256.3)">O 12</text>
</g>
<g font-size="4.9">
<text x="507.9" y="14.7">REVISION HISTORY</text>
<text x="459.3" y="21">REV</text>
<text x="492.7" y="21">DESCRIPTION</text>
<text x="544" y="21">DATE</text>
<text x="564.3" y="21">APPROVED</text>
<text x="469.1" y="363.6">NAME</text>
<text x="490.1" y="363.6">DATE</text>
<text x="442.7" y="369.3">DRAWN</text>
<text x="442.7" y="375">CHECKED</text>
<text x="442.7" y="380.7">ENG APPR</text>
<text x="442.7" y="386.4">MGR APPR</text>
<text x="451.9" y="392.9">UNLESS OTHERWISE SPECIFIED</text>
<text x="449.9" y="397.9">DIMENSIONS ARE IN MILLIMETERS</text>
<text x="455.7" y="407.8">2 PL ±X.XX 3 PL ±X.XXX</text>
<text x="463.5" y="402.9">ANGLES ±X.X°</text>
<text x="506.2" y="408.3">SCALE:</text>
<text x="528.4" y="408.3">WEIGHT:</text>
</g>
<g font-size="4.9" fill="#008080">
<text x="464.9" y="369.3">user</text>
<text x="483.9" y="369.3">02/13/19</text>
<text x="506.2" y="402">FILE NAME: Differential 1.dft</text>
<text x="553.8" y="408.4">SHEET 1 OF 1</text>
</g>
<text font-size="4.8" x="507.7" y="395.3">A2</text>
<g font-size="4.1">
<text x="505.9" y="378.3">TITLE</text>
<text x="506.9" y="391.1">SIZE</text>
<text x="515.4" y="391.1">DWG NO</text>
<text x="577" y="391.1">REV</text>
</g>
</svg>
